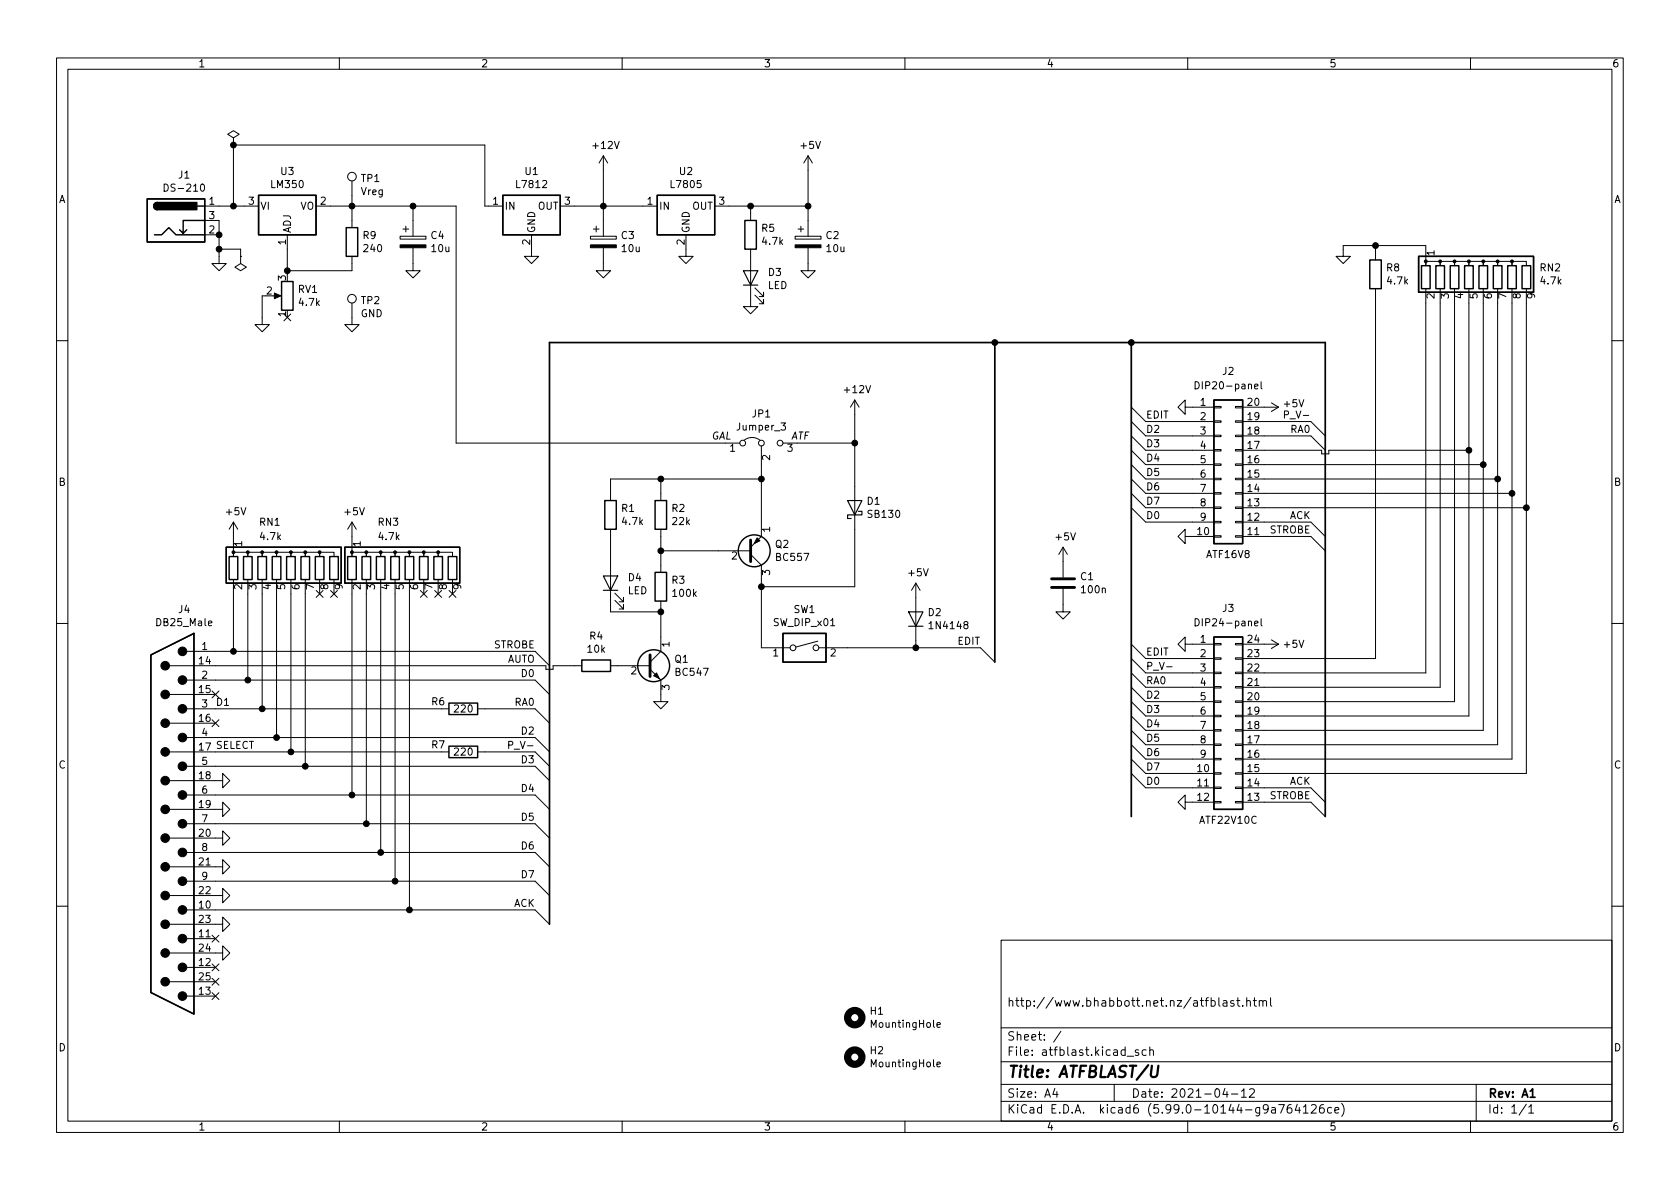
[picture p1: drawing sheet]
<svg xmlns="http://www.w3.org/2000/svg" width="297mm" height="210mm" viewBox="0 0 297 210" stroke-linecap="round" stroke-linejoin="round" font-family="sans-serif">
<g fill="none" stroke="#000" stroke-width=".18">
<path d="M10 10.2h277v190.1h-277zM12 12.2h273v186.1h-273zM60 10.2v2M110 10.2v2M160 10.2v2M210 10.2v2M260 10.2v2M29 32.5a.64 .64 0 0 1 .8 .7 .64 .64 0 0 1-.8 .6zM35.6 32.7l.1-.2a.68 .68 0 0 1 .5 .7 .68 .68 0 0 1-.5 .6l-.1-.1-.2-.4zM36.2 39h2.5v7.6h1.3l-1.3 1.3-1.2-1.3h1.2M36.2 36.4h9.5M41.3 24.4l1-.7-1-.6-1 .6 1 .7v1.2"/>
<path d="M41.3 25.6h.1M41.3 25.6h44.4v10.8h3.2M41.3 25.6v10.8M55.9 36.4h24.7v42h50.2M62.2 32v8.3M71.8 40v1M73 36.4v5.4M99.1 36.4h17.1M105.4 40v1M106.7 27.6v14.2M106.7 27.6l-.8 1.2M106.7 27.6l.7 1.2"/>
<path d="M126.4 36.4h16.5M132.7 36.4v2.6M141.6 40v1M142.9 27.6l-.8 1.2M142.9 27.6v14.2M142.9 27.6l.7 1.2M36.2 41.5h2.5M38.7 44.1h3.8v1.2M42.5 45.3v1.3l1.1 .6-1.1 .7-1-.7 1-.6M42.5 45.3h.1M47 52.3h-.6v5.1h-1.3l1.3 1.3 1.2-1.3h-1.2M48.3 52.3h1"/>
<path d="M50.2 55.5l1.2 1.2M50.8 41.5v7M51.4 55.5l-1.2 1.2M62.2 53.6v3.8h-1.2l1.2 1.3 1.3-1.3h-1.3M62.2 45.3v2.6h-11.4M70.7 41.8h4.6v.5h-4.6zM71.2 40.5h1.1M73 43.8v4.1h1.3l-1.3 1.2-1.2-1.2h1.2M94 41.5v3.8h1.2l-1.2 1.3-1.3-1.3h1.3M104.4 41.8h4.6v.5h-4.6zM104.9 40.5h1M106.7 43.8v4.1h1.2l-1.2 1.2-1.3-1.2h1.3"/>
<path d="M121.3 41.5v3.8h1.3l-1.3 1.3-1.3-1.3h1.3M132.7 44.1v10.1h1.3l-1.3 1.3-1.3-1.3h1.3M133.5 52.2l1.5 1.5v-.7v.7h-.8M133.5 50.9l1.5 1.5v-.7v.7h-.8M140.6 41.8h4.6v.5h-4.6zM141.1 40.5h1M142.9 43.8v4.1h1.2l-1.2 1.2-1.3-1.2h1.3M237.5 45.3h-1.3l1.3 1.3 1.3-1.3h-1.3v-1.9h14.6v3.6v-.8h2.5v.8v-.8h2.6v.8v-.8h2.5v.8v-.8h2.6v.8v-.8h2.5v.8v-.8h2.5v.8v-.8h2.6v.8M243.2 43.4v2.6M243.2 51v65.5h-23.5M252.1 51v68h-32.4M254.6 51v70.5h-34.9"/>
<path d="M257.2 51v73.1h-37.5M259.7 51v75.6h-40M262.3 51v78.2h-42.6M264.8 51v80.7h-45.1M267.3 51v83.2h-47.6M269.9 51v85.8h-50.2M10 60.2h2M131.6 77.8a2.26 2.26 0 0 1 2.8 0M134.6 78.9v16l-1.9 1.9M138.1 74.8h.8l-.4 .5 .3 .1v.5l-.2 .2-.5-.2M138.4 78.4h12.7M151.1 70.7l-.7 1.3"/>
<path d="M151.1 70.7v33.1h-16.5M151.1 70.7l.8 1.3M200 79.6l2.6 2.6h12M200 77.1l2.6 2.5h12M200 74.5l2.6 2.6h12M200 72l2.6 2.5h12M209.5 72v-1.3l-1.2 1.3 1.2 1.3v-1.3h5.1M211.3 67.5a.64 .64 0 0 1 .7 .6 .64 .64 0 0 1-.7 .7zM214.6 79.5h1.3v.3h-1.3zM214.6 77h1.3v.2h-1.3zM214.6 74.4h1.3v.3h-1.3zM214.6 71.9h1.3v.2h-1.3z"/>
<path d="M218.4 79.5h1.3v.3h-1.3zM218.4 77h1.3v.2h-1.3zM218.4 74.4h1.3v.3h-1.3zM218.4 71.9h1.3v.2h-1.3zM219.7 72h6.4M219.7 79.6h14v.7h1.2v-.7h24.8M219.7 77.1h12.1l2.5 2.5M219.7 74.5h12.1l2.5 2.6M223 67.5v1.1l.2 .2M224.8 71.2l1.3 .8M226.1 72l-1.3 .8M227.1 73.3h.6l.1-.2v-.3l-.7-.1v1.2"/>
<path d="M285 60.2h2M41.3 92.3v6.1v-.7h2.5v.7v-.7h2.6v.7v-.7h2.5v.7v-.7h2.5v.7v-.7h2.6v.7v-.7h2.5v.7v-.7h2.6v.7M41.3 92.3l-.8 1.3M41.3 92.3l.7 1.3M62.2 92.3v6.1v-.7h2.6v.7v-.7h2.5v.7v-.7h2.5v.7v-.7h2.6v.7v-.7h2.5v.7v-.7h2.6v.7v-.7h2.5v.7M62.2 92.3l-.7 1.3M62.2 92.3l.8 1.3M107.9 93.6v14.6h8.9M116.8 84.7v3.8M116.8 93.6v7.6M116.8 97.4h15.9M132.7 98l1.9 1.9v14.6h5.1"/>
<path d="M134.6 84.7h-26.7v3.8M188 96.8v5.3M188 96.8l-.8 1.2M188 96.8l.7 1.2M200 89.8l2.6 2.5h12M200 87.2l2.6 2.6h12M200 84.7l2.6 2.5h12M200 82.2l2.6 2.5h12M209.5 94.9v-1.3l-1.2 1.3 1.2 1.2v-1.2h5.1M214.6 94.7h1.3v.3h-1.3zM214.6 92.2h1.3v.3h-1.3zM214.6 89.7h1.3v.2h-1.3z"/>
<path d="M214.6 87.1h1.3v.3h-1.3zM214.6 84.6h1.3v.2h-1.3zM214.6 82h1.3v.3h-1.3zM218.4 94.7h1.3v.3h-1.3zM218.4 92.2h1.3v.3h-1.3zM218.4 89.7h1.3v.2h-1.3zM218.4 87.1h1.3v.3h-1.3zM218.4 84.6h1.3v.2h-1.3zM218.4 82h1.3v.3h-1.3zM219.7 94.9h12.1l2.5 2.5M219.7 92.3h12.1l2.5 2.6M219.7 89.8h50.2"/>
<path d="M219.7 87.2h47.6M219.7 84.7h45.1M219.7 82.2h42.6M10 110.2h2M30 117.7h66.5v.7h1.3v-.7h5.1M33 115.2h61.6l2.6 2.5M41.3 102.5v12.7M43.8 102.5v17.8M46.4 102.5v22.8M48.9 102.5v27.9M51.4 102.5v30.5M54 102.5v33"/>
<path d="M55.9 104.4l1.2 1.2M56.5 102.5v2.5M57.1 104.4l-1.2 1.2M58.4 104.4l1.3 1.2M59.1 102.5v2.5M59.7 104.4l-1.3 1.2M62.2 102.5v38.1M64.8 102.5v43.2M67.3 102.5v48.2M69.8 102.5v53.3M72.4 102.5v58.4M74.3 104.4l1.2 1.2"/>
<path d="M74.9 102.5v2.5M75.5 104.4l-1.2 1.2M76.9 104.4l1.2 1.2M77.5 102.5v2.5M78.1 104.4l-1.2 1.2M79.4 104.4l1.2 1.2M80 102.5v2.5M80.6 104.4l-1.2 1.2M107.9 117.7h7M108.7 106.2l1.5 1.5v-.8v.8h-.7M108.7 104.9l1.5 1.5v-.7v.7h-.7M114.9 118.4l1.9 1.9v3.8h1.3l-1.3 1.2-1.2-1.2h1.2"/>
<path d="M116.8 106.3v8.9l-1.9 1.9M144.6 113.4l-3.9 1M144.8 114.5h28.6l2.5 2.6M161.9 103.1v11.4M161.9 103.1l-.7 1.3M161.9 103.1l.8 1.3M188 104.1v4.1h1.2l-1.2 1.3-1.3-1.3h1.3M200 113.9l2.6 2.6h12M200 119l2.6 2.5h12M200 116.5l2.6 2.5h12M206.3 117.9h.9M209.5 113.9v-1.3l-1.2 1.3 1.2 1.3v-1.3h5.1"/>
<path d="M211.3 109.4a.64 .64 0 0 1 .7 .6 .64 .64 0 0 1-.7 .7zM214.6 118.9h1.3v.2h-1.3zM214.6 116.3h1.3v.3h-1.3zM214.6 113.8h1.3v.2h-1.3zM218.4 118.9h1.3v.2h-1.3zM218.4 116.3h1.3v.3h-1.3zM218.4 113.8h1.3v.2h-1.3zM219.7 113.9h6.4M223 109.4v1.1l.2 .2M224.8 113.2l1.3 .7M226.1 113.9l-1.3 .8M285 110.2h2"/>
<path d="M30 138h9.4v-1.2l1.2 1.2-1.2 1.3v-1.3M30 122.8h8.1M30 127.9h8.1M30 133h49.4M33 120.3h61.6l2.6 2.5M33 125.3h46.4M33 130.4h61.6l2.6 2.6M33 135.5h61.6l2.6 2.5M37.5 127.3l1.2 1.2M37.5 122.2l1.2 1.2M38.7 127.3l-1.2 1.2M38.7 122.2l-1.2 1.2"/>
<path d="M84.5 125.3h10.1l2.6 2.6M84.5 133h10.1l2.6 2.5M89.9 131.8l.6-.1 .2-.2-.1-.3-.7-.1v1.3M200 134.2l2.6 2.6h12M200 136.8l2.6 2.5h12M200 131.7l2.6 2.5h12M200 129.2l2.6 2.5h12M200 126.6l2.6 2.6h12M200 124.1l2.6 2.5h12M200 121.5l2.6 2.6h12M214.6 139.2h1.3v.2h-1.3zM214.6 136.6h1.3v.3h-1.3z"/>
<path d="M214.6 134.1h1.3v.3h-1.3zM214.6 131.6h1.3v.2h-1.3zM214.6 129h1.3v.3h-1.3zM214.6 126.5h1.3v.2h-1.3zM214.6 123.9h1.3v.3h-1.3zM214.6 121.4h1.3v.3h-1.3zM218.4 139.2h1.3v.2h-1.3zM218.4 136.6h1.3v.3h-1.3zM218.4 134.1h1.3v.3h-1.3zM218.4 131.6h1.3v.2h-1.3zM218.4 129h1.3v.3h-1.3zM218.4 126.5h1.3v.2h-1.3z"/>
<path d="M218.4 123.9h1.3v.3h-1.3zM218.4 121.4h1.3v.3h-1.3zM219.7 139.3h12.1l2.5 2.6M30 158.4h9.4v-1.3l1.2 1.3-1.2 1.2v-1.2M30 153.3h9.4v-1.3l1.2 1.3-1.2 1.3v-1.3M30 148.2h9.4v-1.3l1.2 1.3-1.2 1.3v-1.3M30 143.1h9.4v-1.2l1.2 1.2-1.2 1.3v-1.3M33 140.6h61.6l2.6 2.5M33 145.7h61.6l2.6 2.5M33 150.7h61.6l2.6 2.6M33 155.8h61.6l2.6 2.6M209.5 141.9v-1.3l-1.2 1.3 1.2 1.2v-1.2h5.1"/>
<path d="M214.6 141.7h1.3v.3h-1.3zM218.4 141.7h1.3v.3h-1.3zM219.7 141.9h12.1l2.5 2.5M10 160.2h2M30 168.5h9.4v-1.2l1.2 1.2-1.2 1.3v-1.3M30 163.4h9.4v-1.2l1.2 1.2-1.2 1.3v-1.3M30 173.6h8.1M33 160.9h61.6l2.6 2.5M33 166h5.1M33 171.1h5.1M33 176.1h5.1M37.5 175.5l1.2 1.3"/>
<path d="M37.5 173l1.2 1.2M37.5 170.5l1.2 1.2M37.5 165.4l1.2 1.2M38.7 175.5l-1.2 1.3M38.7 173l-1.2 1.2M38.7 170.5l-1.2 1.2M38.7 165.4l-1.2 1.2M177 166.3h108v32h-108zM215.5 176.4v1.3l.2 .2M216.3 177h.6v.9M216.9 177.3l-.5 .1a.29 .29 0 0 0-.2 .2 .29 .29 0 0 0 .2 .3h.5M218.1 177l-.3-.1-.2 .2v.3l.5 .1v.4h-.5"/>
<path d="M218.6 176.9h.6M218.9 176.4v1.3l.3 .2M219.7 177.8v.1M220.4 177.1l.2-.2 .4 .1 .1 .9M220.4 176.4v1.5M221.6 176.9h.5M221.8 176.4v1.3l.3 .2M222.6 177.1l.3-.2 .3 .1 .1 .9M222.6 176.9v1M223.3 177.1l.2-.2 .4 .1v.9M224.6 176.4v1.3l.3 .2M285 160.2h2"/>
<path d="M60 198.3v2M110 198.3v2M160 198.3v2M165.7 188.2l.6-.1-.1-.2-.4-.1-.1 .2v.6h.5M165.7 181.2l.6-.1-.1-.2-.4-.1-.1 .2v.6h.5M177 194.8h108M177 191.8h108M177 187.8h108M177 181.8h108M186.5 192.5l-.4 1h1M186.9 193v1M187.6 182.4l-1.3 1.9"/>
<path d="M197 191.8v3M199.3 186.8h1.1M201.3 185.7l-.4-.1-.2 .2 .1 .3 .5 .1v.4h-.6M202.6 185.7l-.4-.1-.3 .3v.4l.2 .3h.5M203.3 185.8l.2-.2 .4 .1v.9M203.3 185.1v1.5M210 198.3v2M216.6 192.5l-.4 1h.9M216.9 193v1M217.7 193.5h1.2M219.5 193l.4-.5v1.5M219.5 194h.9"/>
<path d="M220.9 192.7l.6-.2 .2 .2 .1 .3-.9 1h.9M226.1 195.3h1l-.7 1.5M228.3 195.3a.59 .59 0 0 0-.7 .7v.5l.1 .3h.4l.3-.1v-.5l-.1-.2-.4-.1-.3 .3M229.4 195.3l-.4 1h.9M229.7 195.8v1M230.4 195.8l.5-.5v1.5M230.4 196.8h.9M231.9 195.5l.5-.2 .2 .2 .1 .3-.9 1h.9M234 195.3a.59 .59 0 0 0-.7 .7v.5l.1 .3h.5l.2-.1v-.5l-.1-.2-.4-.1-.3 .3M235.4 195.9l-.4-.1-.3 .3v.4l.2 .3h.5M236 196.3l.7-.1-.1-.3-.4-.1-.2 .2 .1 .8h.5M237.2 195.1a1.72 1.72 0 0 1 0 2.3"/>
<path d="M260 198.3v2M261 191.8v6.5M269.9 195.3l-1.3 1.9M270.3 195.8l.4-.5v1.5M270.3 196.8h.9"/>
<circle cx="62.2" cy="31.2" r=".76"/>
<circle cx="62.2" cy="52.8" r=".76"/>
<circle cx="131.3" cy="78.4" r=".51"/>
<circle cx="134.6" cy="78.4" r=".51"/>
<circle cx="137.9" cy="78.4" r=".51"/>
<circle cx="140.2" cy="114.5" r=".51"/>
<circle cx="144.3" cy="114.5" r=".51"/>
</g>
<path d="M175.9 60.6v56.5M200 60.6v83.8M234.3 144.4v-83.8h-137.1v102.8M270.6 194h.8" fill="none" stroke="#000" stroke-width=".3"/>
<path d="M203.7 188.5l-.2 1.6 .1 .3a.66 .66 0 0 0 1-.3l.2-1.6" fill="none" stroke="#000" stroke-width=".4"/>
<path d="M131.4 47.9h2.6l-1.3 2.5zM131.4 50.4h2.6M149.9 88.5h2.5l-1.3 2.6zM151.8 90.4h.6v.7h-2.5v.6h.6M106.7 101.8h2.5l-1.3 2.6zM106.7 104.4h2.5M160.7 108.2h2.5l-1.3 2.5zM160.7 110.7h2.5" fill="none" stroke="#000" stroke-width=".2"/>
<g fill="none" stroke="#000" stroke-width=".25">
<path d="M26 35.2h10.2v7.6h-10.2zM27.8 35.8a.64 .64 0 0 0-.6 .6 .64 .64 0 0 0 .6 .7M34.9 36.4h1.3M36.2 39h-3.8v2.3l-.7-.7M45.7 34.5h10.2v7h-10.2zM88.9 34.5h10.2v7h-10.2zM116.2 34.5h10.2v7h-10.2zM131.7 39h2v5.1h-2zM27.3 41.5h1.3l1.2-1.2 1.3 1.2h5.1M33 40.6l-.6 .7M49.8 49.8h2v5.1h-2zM61.2 40.3h2v5h-2z"/>
<path d="M242.2 46h2v5h-2zM250.8 45.3h20.3v6.4h-20.3zM251.3 47h1.6v4h-1.6zM253.9 47h1.5v4h-1.5zM256.4 47h1.5v4h-1.5zM259 47h1.5v4h-1.5zM261.5 47h1.5v4h-1.5zM264 47h1.6v4h-1.6zM266.6 47h1.5v4h-1.5zM269.1 47h1.5v4h-1.5zM214.6 70.7h5.1v25.4h-5.1zM40 96.8h20.3v6.3h-20.3z"/>
<path d="M40.5 98.4h1.5v4.1h-1.5zM43.1 98.4h1.5v4.1h-1.5zM45.6 98.4h1.5v4.1h-1.5zM48.1 98.4h1.6v4.1h-1.6zM50.7 98.4h1.5v4.1h-1.5zM53.2 98.4h1.5v4.1h-1.5zM55.8 98.4h1.5v4.1h-1.5zM58.3 98.4h1.5v4.1h-1.5zM61 96.8h20.3v6.3h-20.3zM61.5 98.4h1.5v4.1h-1.5zM64 98.4h1.5v4.1h-1.5zM66.5 98.4h1.6v4.1h-1.6z"/>
<path d="M69.1 98.4h1.5v4.1h-1.5zM71.6 98.4h1.6v4.1h-1.6zM74.2 98.4h1.5v4.1h-1.5zM76.7 98.4h1.5v4.1h-1.5zM79.2 98.4h1.6v4.1h-1.6zM106.9 88.5h2.1v5.1h-2.1zM115.8 88.5h2.1v5.1h-2.1zM26.7 115.8l7.6-3.8v67.3l-7.6-3.8zM102.9 116.7h5v2h-5zM115.8 101.2h2.1v5.1h-2.1zM138.4 112h7.6v5.1h-7.6zM214.6 112.6h5.1v30.5h-5.1z"/>
<path d="M79.4 124.3h5.1v2.1h-5.1zM79.4 131.9h5.1v2.1h-5.1z"/>
<circle cx="133.3" cy="97.4" r="2.82"/>
<circle cx="115.6" cy="117.7" r="2.82"/>
</g>
<path d="M132.7 95.5v3.8M114.9 115.8v3.8M185.9 103.9h4.1M185.9 102.4h4.1" fill="none" stroke="#000" stroke-width=".51"/>
<path d="M27.4 36l.4-.2v1.3a.64 .64 0 0 1-.6-.4 .64 .64 0 0 1 .2-.7zM27.8 35.8h7v1.3h-7z" fill="#000" stroke="#000" stroke-width=".25"/>
<g fill="#000" stroke="#000" stroke-width=".18">
<path d="M48.5 51.8l1.2 .5-1.2 .5zM70.7 43.3h4.6v.5h-4.6zM104.4 43.3h4.6v.5h-4.6zM140.6 43.3h4.6v.5h-4.6zM133.9 95.1l.5 .5-1.1 .5zM115.6 119.5l.5-.5 .5 1z"/>
<circle cx="41.3" cy="36.4" r=".51"/>
<circle cx="41.3" cy="25.6" r=".51"/>
<circle cx="62.2" cy="36.4" r=".51"/>
<circle cx="73" cy="36.4" r=".51"/>
<circle cx="106.7" cy="36.4" r=".51"/>
<circle cx="132.7" cy="36.4" r=".51"/>
<circle cx="142.9" cy="36.4" r=".51"/>
<circle cx="38.7" cy="44.1" r=".51"/>
<circle cx="38.7" cy="41.5" r=".51"/>
<circle cx="50.8" cy="47.9" r=".51"/>
<circle cx="243.2" cy="43.4" r=".51"/>
<circle cx="252.1" cy="46.2" r=".25"/>
<circle cx="254.6" cy="46.2" r=".25"/>
<circle cx="257.2" cy="46.2" r=".25"/>
<circle cx="259.7" cy="46.2" r=".25"/>
<circle cx="262.3" cy="46.2" r=".25"/>
<circle cx="264.8" cy="46.2" r=".25"/>
<circle cx="267.3" cy="46.2" r=".25"/>
<circle cx="151.1" cy="78.4" r=".51"/>
<circle cx="175.9" cy="60.6" r=".51"/>
<circle cx="200" cy="60.6" r=".51"/>
<circle cx="259.7" cy="79.6" r=".51"/>
<circle cx="41.3" cy="97.7" r=".25"/>
<circle cx="43.8" cy="97.7" r=".25"/>
<circle cx="46.4" cy="97.7" r=".25"/>
<circle cx="48.9" cy="97.7" r=".25"/>
<circle cx="51.4" cy="97.7" r=".25"/>
<circle cx="54" cy="97.7" r=".25"/>
<circle cx="56.5" cy="97.7" r=".25"/>
<circle cx="62.2" cy="97.7" r=".25"/>
<circle cx="64.8" cy="97.7" r=".25"/>
<circle cx="67.3" cy="97.7" r=".25"/>
<circle cx="69.8" cy="97.7" r=".25"/>
<circle cx="72.4" cy="97.7" r=".25"/>
<circle cx="74.9" cy="97.7" r=".25"/>
<circle cx="77.5" cy="97.7" r=".25"/>
<circle cx="116.8" cy="97.4" r=".51"/>
<circle cx="116.8" cy="84.7" r=".51"/>
<circle cx="134.6" cy="84.7" r=".51"/>
<circle cx="262.3" cy="82.2" r=".51"/>
<circle cx="264.8" cy="84.7" r=".51"/>
<circle cx="267.3" cy="87.2" r=".51"/>
<circle cx="269.9" cy="89.8" r=".51"/>
<circle cx="29.2" cy="117.7" r=".76"/>
<circle cx="32.3" cy="115.2" r=".76"/>
<circle cx="41.3" cy="115.2" r=".51"/>
<circle cx="116.8" cy="108.2" r=".51"/>
<circle cx="134.6" cy="103.8" r=".51"/>
<circle cx="161.9" cy="114.5" r=".51"/>
<circle cx="29.2" cy="122.8" r=".76"/>
<circle cx="29.2" cy="133" r=".76"/>
<circle cx="29.2" cy="127.9" r=".76"/>
<circle cx="29.2" cy="138" r=".76"/>
<circle cx="32.3" cy="130.4" r=".76"/>
<circle cx="32.3" cy="120.3" r=".76"/>
<circle cx="32.3" cy="135.5" r=".76"/>
<circle cx="32.3" cy="125.3" r=".76"/>
<circle cx="43.8" cy="120.3" r=".51"/>
<circle cx="46.4" cy="125.3" r=".51"/>
<circle cx="48.9" cy="130.4" r=".51"/>
<circle cx="51.4" cy="133" r=".51"/>
<circle cx="54" cy="135.5" r=".51"/>
<circle cx="29.2" cy="153.3" r=".76"/>
<circle cx="29.2" cy="143.1" r=".76"/>
<circle cx="29.2" cy="148.2" r=".76"/>
<circle cx="29.2" cy="158.4" r=".76"/>
<circle cx="32.3" cy="140.6" r=".76"/>
<circle cx="32.3" cy="150.7" r=".76"/>
<circle cx="32.3" cy="145.7" r=".76"/>
<circle cx="32.3" cy="155.8" r=".76"/>
<circle cx="62.2" cy="140.6" r=".51"/>
<circle cx="64.8" cy="145.7" r=".51"/>
<circle cx="67.3" cy="150.7" r=".51"/>
<circle cx="69.9" cy="155.8" r=".51"/>
<circle cx="29.2" cy="173.6" r=".76"/>
<circle cx="29.2" cy="168.5" r=".76"/>
<circle cx="29.2" cy="163.4" r=".76"/>
<circle cx="32.3" cy="171.1" r=".76"/>
<circle cx="32.3" cy="160.9" r=".76"/>
<circle cx="32.3" cy="176.1" r=".76"/>
<circle cx="32.3" cy="166" r=".76"/>
<circle cx="72.4" cy="160.9" r=".51"/>
</g>
<g fill="none" stroke="#000" stroke-width="1.3">
<circle cx="151.1" cy="180" r="1.27"/>
<circle cx="151.1" cy="186.9" r="1.27"/>
</g>
<text font-size="2.8" x="178" y="190.6">Title: ATFBLAST/U</text>
<g font-size="2.1">
<text x="178" y="178">http://www.bhabbott.net.nz/atfblast.html</text>
<text x="178" y="184">Sheet: /</text>
<text x="178" y="186.7">File: atfblast.kicad_sch</text>
<text x="178" y="196.9">KiCad E.D.A. kicad6 (5.99.0-10144-g9a764126ce)</text>
<text x="178" y="194.1">Size: A4</text>
<text x="200" y="194.1">Date: 2021-04-12</text>
<text x="263" y="194.1">Rev: A1</text>
<text x="263" y="196.9">Id: 1/1</text>
</g>
<g font-size="1.8">
<text x="35" y="11.9">1</text>
<text x="85" y="11.9">2</text>
<text x="135" y="11.9">3</text>
<text x="185" y="11.9">4</text>
<text x="235" y="11.9">5</text>
<text x="285" y="11.9">6</text>
<text x="105" y="26.3">+12V</text>
<text x="141.7" y="26.3">+5V</text>
<text x="10.3" y="35.9">A</text>
<text x="29.6" y="33.9">DS-210</text>
<text x="31.6" y="31.6">J1</text>
<text x="48" y="33.2">LM350</text>
<text x="49.7" y="30.9">U3</text>
<text x="63.9" y="34.5">Vreg</text>
<text x="63.9" y="32.2">TP1</text>
<text x="91.5" y="33.2">L7812</text>
<text x="92.8" y="30.9">U1</text>
<text x="118.8" y="33.2">L7805</text>
<text x="120.2" y="30.9">U2</text>
<text x="285.3" y="35.9">A</text>
<text x="37" y="36.2">1</text>
<text x="37" y="41.3">2</text>
<text x="37" y="38.7">3</text>
<text x="44" y="36.2">3</text>
<text x="46" y="37.1">VI</text>
<text x="51.4" y="41.3" transform="rotate(-90 51.4 41.3)">ADJ</text>
<text x="53.1" y="37.1">VO</text>
<text x="56.7" y="36.2">2</text>
<text x="87.1" y="36.2">1</text>
<text x="89.2" y="37.1">IN</text>
<text x="94.6" y="41.3" transform="rotate(-90 94.6 41.3)">GND</text>
<text x="95.1" y="37.1">OUT</text>
<text x="99.8" y="36.2">3</text>
<text x="114.4" y="36.2">1</text>
<text x="116.5" y="37.1">IN</text>
<text x="121.9" y="41.3" transform="rotate(-90 121.9 41.3)">GND</text>
<text x="122.4" y="37.1">OUT</text>
<text x="127.1" y="36.2">3</text>
<text x="134.7" y="41">R5</text>
<text x="50.5" y="43.3" transform="rotate(-90 50.5 43.3)">1</text>
<text x="64.2" y="42.3">R9</text>
<text x="64.4" y="44.6">240</text>
<text x="76.2" y="42.3">C4</text>
<text x="76.4" y="44.6">10u</text>
<text x="93.7" y="43.3" transform="rotate(-90 93.7 43.3)">2</text>
<text x="109.9" y="42.3">C3</text>
<text x="110" y="44.6">10u</text>
<text x="121" y="43.3" transform="rotate(-90 121 43.3)">2</text>
<text x="134.9" y="43.3">4.7k</text>
<text x="146.1" y="42.3">C2</text>
<text x="146.2" y="44.6">10u</text>
<text x="245.2" y="48">R8</text>
<text x="253.6" y="45.2" transform="rotate(-90 253.6 45.2)">1</text>
<text x="272.3" y="48">RN2</text>
<text x="47.1" y="52.1">2</text>
<text x="50.5" y="49.6" transform="rotate(-90 50.5 49.6)">3</text>
<text x="52.7" y="51.8">RV1</text>
<text x="63.9" y="53.8">TP2</text>
<text x="135.7" y="51.1">LED</text>
<text x="135.9" y="48.8">D3</text>
<text x="245.4" y="50.3">4.7k</text>
<text x="253.6" y="52.8" transform="rotate(-90 253.6 52.8)">2</text>
<text x="256.2" y="52.8" transform="rotate(-90 256.2 52.8)">3</text>
<text x="258.7" y="52.8" transform="rotate(-90 258.7 52.8)">4</text>
<text x="261.2" y="52.8" transform="rotate(-90 261.2 52.8)">5</text>
<text x="263.8" y="52.8" transform="rotate(-90 263.8 52.8)">6</text>
<text x="266.3" y="52.8" transform="rotate(-90 266.3 52.8)">7</text>
<text x="268.9" y="52.8" transform="rotate(-90 268.9 52.8)">8</text>
<text x="271.4" y="52.8" transform="rotate(-90 271.4 52.8)">9</text>
<text x="272.5" y="50.3">4.7k</text>
<text x="50.5" y="56" transform="rotate(-90 50.5 56)">1</text>
<text x="53" y="54.1">4.7k</text>
<text x="63.8" y="56.1">GND</text>
<text x="149.4" y="69.5">+12V</text>
<text x="212.1" y="68.8">DIP20-panel</text>
<text x="212.2" y="71.7">1</text>
<text x="216.2" y="66.3">J2</text>
<text x="220.6" y="71.7">20</text>
<text x="125.8" y="77.7">GAL</text>
<text x="130.4" y="76.1">Jumper_3</text>
<text x="133" y="73.8">JP1</text>
<text x="139.9" y="77.7">ATF</text>
<text x="202.6" y="74">EDIT</text>
<text x="202.6" y="76.5">D2</text>
<text x="212.2" y="74.3">2</text>
<text x="212.2" y="76.8">3</text>
<text x="220.6" y="76.8">18</text>
<text x="220.6" y="74.3">19</text>
<text x="227.1" y="72">+5V</text>
<text x="227.8" y="74">P_V-</text>
<text x="228.2" y="76.5">RA0</text>
<text x="129" y="79.9">1</text>
<text x="136.1" y="81.4" transform="rotate(-90 136.1 81.4)">2</text>
<text x="139.2" y="79.9">3</text>
<text x="202.6" y="79.1">D3</text>
<text x="202.6" y="81.6">D4</text>
<text x="212.2" y="79.4">4</text>
<text x="212.2" y="81.9">5</text>
<text x="220.6" y="81.9">16</text>
<text x="220.6" y="79.4">17</text>
<text x="10.3" y="85.9">B</text>
<text x="153.3" y="89.2">D1</text>
<text x="202.6" y="89.2">D7</text>
<text x="202.6" y="86.7">D6</text>
<text x="202.6" y="84.2">D5</text>
<text x="212.2" y="84.4">6</text>
<text x="212.2" y="87">7</text>
<text x="212.2" y="89.5">8</text>
<text x="220.6" y="89.5">13</text>
<text x="220.6" y="87">14</text>
<text x="220.6" y="84.4">15</text>
<text x="285.3" y="85.9">B</text>
<text x="40.1" y="91.1">+5V</text>
<text x="45.9" y="93">RN1</text>
<text x="46.1" y="95.5">4.7k</text>
<text x="61" y="91.1">+5V</text>
<text x="66.9" y="93">RN3</text>
<text x="67.1" y="95.5">4.7k</text>
<text x="109.9" y="90.5">R1</text>
<text x="110.1" y="92.8">4.7k</text>
<text x="118.8" y="90.5">R2</text>
<text x="118.9" y="92.8">22k</text>
<text x="136.1" y="94.1" transform="rotate(-90 136.1 94.1)">1</text>
<text x="153.6" y="91.6">SB130</text>
<text x="186.7" y="95.5">+5V</text>
<text x="202.6" y="91.8">D0</text>
<text x="211.7" y="94.6">10</text>
<text x="212.2" y="92.1">9</text>
<text x="220.6" y="94.6">11</text>
<text x="220.6" y="92.1">12</text>
<text x="224.4" y="94.3">STROBE</text>
<text x="227.9" y="91.8">ACK</text>
<text x="42.8" y="96.6" transform="rotate(-90 42.8 96.6)">1</text>
<text x="63.8" y="96.6" transform="rotate(-90 63.8 96.6)">1</text>
<text x="129.4" y="98.9">2</text>
<text x="136.1" y="101.7" transform="rotate(-90 136.1 101.7)">3</text>
<text x="137.1" y="96.9">Q2</text>
<text x="137.3" y="99.2">BC557</text>
<text x="160.7" y="101.9">+5V</text>
<text x="213.4" y="98.7">ATF16V8</text>
<text x="42.8" y="104.2" transform="rotate(-90 42.8 104.2)">2</text>
<text x="45.3" y="104.2" transform="rotate(-90 45.3 104.2)">3</text>
<text x="47.9" y="104.2" transform="rotate(-90 47.9 104.2)">4</text>
<text x="50.4" y="104.2" transform="rotate(-90 50.4 104.2)">5</text>
<text x="53" y="104.2" transform="rotate(-90 53 104.2)">6</text>
<text x="55.5" y="104.2" transform="rotate(-90 55.5 104.2)">7</text>
<text x="58" y="104.2" transform="rotate(-90 58 104.2)">8</text>
<text x="60.6" y="104.2" transform="rotate(-90 60.6 104.2)">9</text>
<text x="63.8" y="104.2" transform="rotate(-90 63.8 104.2)">2</text>
<text x="66.3" y="104.2" transform="rotate(-90 66.3 104.2)">3</text>
<text x="68.8" y="104.2" transform="rotate(-90 68.8 104.2)">4</text>
<text x="71.4" y="104.2" transform="rotate(-90 71.4 104.2)">5</text>
<text x="73.9" y="104.2" transform="rotate(-90 73.9 104.2)">6</text>
<text x="76.5" y="104.2" transform="rotate(-90 76.5 104.2)">7</text>
<text x="79" y="104.2" transform="rotate(-90 79 104.2)">8</text>
<text x="81.5" y="104.2" transform="rotate(-90 81.5 104.2)">9</text>
<text x="111" y="105.1">LED</text>
<text x="111.1" y="102.8">D4</text>
<text x="118.8" y="103.2">R3</text>
<text x="119.1" y="105.5">100k</text>
<text x="191.1" y="102.6">C1</text>
<text x="191.3" y="104.9">100n</text>
<text x="27.8" y="110.7">DB25_Male</text>
<text x="31.6" y="108.4">J4</text>
<text x="104.3" y="113.1">R4</text>
<text x="136.9" y="110.7">SW_DIP_x01</text>
<text x="140.3" y="108.4">SW1</text>
<text x="164.1" y="108.9">D2</text>
<text x="164.6" y="111.2">1N4148</text>
<text x="212.1" y="110.7">DIP24-panel</text>
<text x="212.2" y="113.7">1</text>
<text x="216.2" y="108.2">J3</text>
<text x="220.6" y="113.7">24</text>
<text x="35.2" y="117.5">14</text>
<text x="35.7" y="114.9">1</text>
<text x="87.2" y="114.6">STROBE</text>
<text x="89.6" y="117.2">AUTO</text>
<text x="92.4" y="119.7">D0</text>
<text x="103.9" y="115.4">10k</text>
<text x="111.6" y="119.2">2</text>
<text x="118.4" y="114.4" transform="rotate(-90 118.4 114.4)">1</text>
<text x="119.3" y="117.2">Q1</text>
<text x="119.6" y="119.5">BC547</text>
<text x="136.7" y="116.1">1</text>
<text x="146.8" y="116.1">2</text>
<text x="169.3" y="114">EDIT</text>
<text x="202.6" y="115.9">EDIT</text>
<text x="202.6" y="118.5">P_V-</text>
<text x="212.2" y="116.2">2</text>
<text x="212.2" y="118.7">3</text>
<text x="220.6" y="118.7">22</text>
<text x="220.6" y="116.2">23</text>
<text x="227.1" y="114.5">+5V</text>
<text x="35.2" y="122.5">15</text>
<text x="35.7" y="120">2</text>
<text x="35.7" y="125.1">3</text>
<text x="38.1" y="124.8">D1</text>
<text x="76.3" y="124.7">R6</text>
<text x="80.4" y="126">220</text>
<text x="91.1" y="124.8">RA0</text>
<text x="118.4" y="122" transform="rotate(-90 118.4 122)">3</text>
<text x="202.6" y="123.5">D2</text>
<text x="202.6" y="121">RA0</text>
<text x="212.2" y="121.3">4</text>
<text x="212.2" y="123.8">5</text>
<text x="220.6" y="123.8">20</text>
<text x="220.6" y="121.3">21</text>
<text x="35.2" y="127.6">16</text>
<text x="35.7" y="130.2">4</text>
<text x="92.4" y="129.9">D2</text>
<text x="202.6" y="126.1">D3</text>
<text x="202.6" y="128.6">D4</text>
<text x="202.6" y="131.2">D5</text>
<text x="212.2" y="126.4">6</text>
<text x="212.2" y="128.9">7</text>
<text x="212.2" y="131.4">8</text>
<text x="220.6" y="131.4">17</text>
<text x="220.6" y="128.9">18</text>
<text x="220.6" y="126.4">19</text>
<text x="10.3" y="135.9">C</text>
<text x="35.2" y="132.7">17 SELECT</text>
<text x="35.2" y="137.8">18</text>
<text x="35.7" y="135.2">5</text>
<text x="76.3" y="132.3">R7</text>
<text x="80.4" y="133.6">220</text>
<text x="90.7" y="132.4">P_V-</text>
<text x="92.4" y="135">D3</text>
<text x="202.6" y="133.7">D6</text>
<text x="202.6" y="136.2">D7</text>
<text x="211.7" y="136.5">10</text>
<text x="212.2" y="134">9</text>
<text x="220.6" y="136.5">15</text>
<text x="220.6" y="134">16</text>
<text x="285.3" y="135.9">C</text>
<text x="35.2" y="142.9">19</text>
<text x="35.7" y="140.3">6</text>
<text x="92.4" y="140">D4</text>
<text x="202.6" y="138.8">D0</text>
<text x="211.7" y="139.1">11</text>
<text x="211.7" y="141.6">12</text>
<text x="220.6" y="141.6">13</text>
<text x="220.6" y="139.1">14</text>
<text x="224.4" y="141.3">STROBE</text>
<text x="227.9" y="138.8">ACK</text>
<text x="35.2" y="147.9">20</text>
<text x="35.7" y="145.4">7</text>
<text x="92.4" y="145.1">D5</text>
<text x="212.3" y="145.7">ATF22V10C</text>
<text x="35.2" y="153">21</text>
<text x="35.7" y="150.5">8</text>
<text x="35.7" y="155.6">9</text>
<text x="92.4" y="155.3">D7</text>
<text x="92.4" y="150.2">D6</text>
<text x="35.2" y="160.6">10</text>
<text x="35.2" y="158.1">22</text>
<text x="90.8" y="160.4">ACK</text>
<text x="35.2" y="165.7">11</text>
<text x="35.2" y="163.2">23</text>
<text x="35.2" y="170.8">12</text>
<text x="35.2" y="168.3">24</text>
<text x="35.2" y="173.3">25</text>
<text x="35.2" y="175.9">13</text>
<text x="153.9" y="179.4">H1</text>
<text x="10.3" y="185.9">D</text>
<text x="154.2" y="181.7">MountingHole</text>
<text x="285.3" y="185.9">D</text>
<text x="153.9" y="186.4">H2</text>
<text x="154.2" y="188.7">MountingHole</text>
<text x="35" y="199.9">1</text>
<text x="85" y="199.9">2</text>
<text x="135" y="199.9">3</text>
<text x="185" y="199.9">4</text>
<text x="235" y="199.9">5</text>
<text x="285" y="199.9">6</text>
</g>
</svg>
